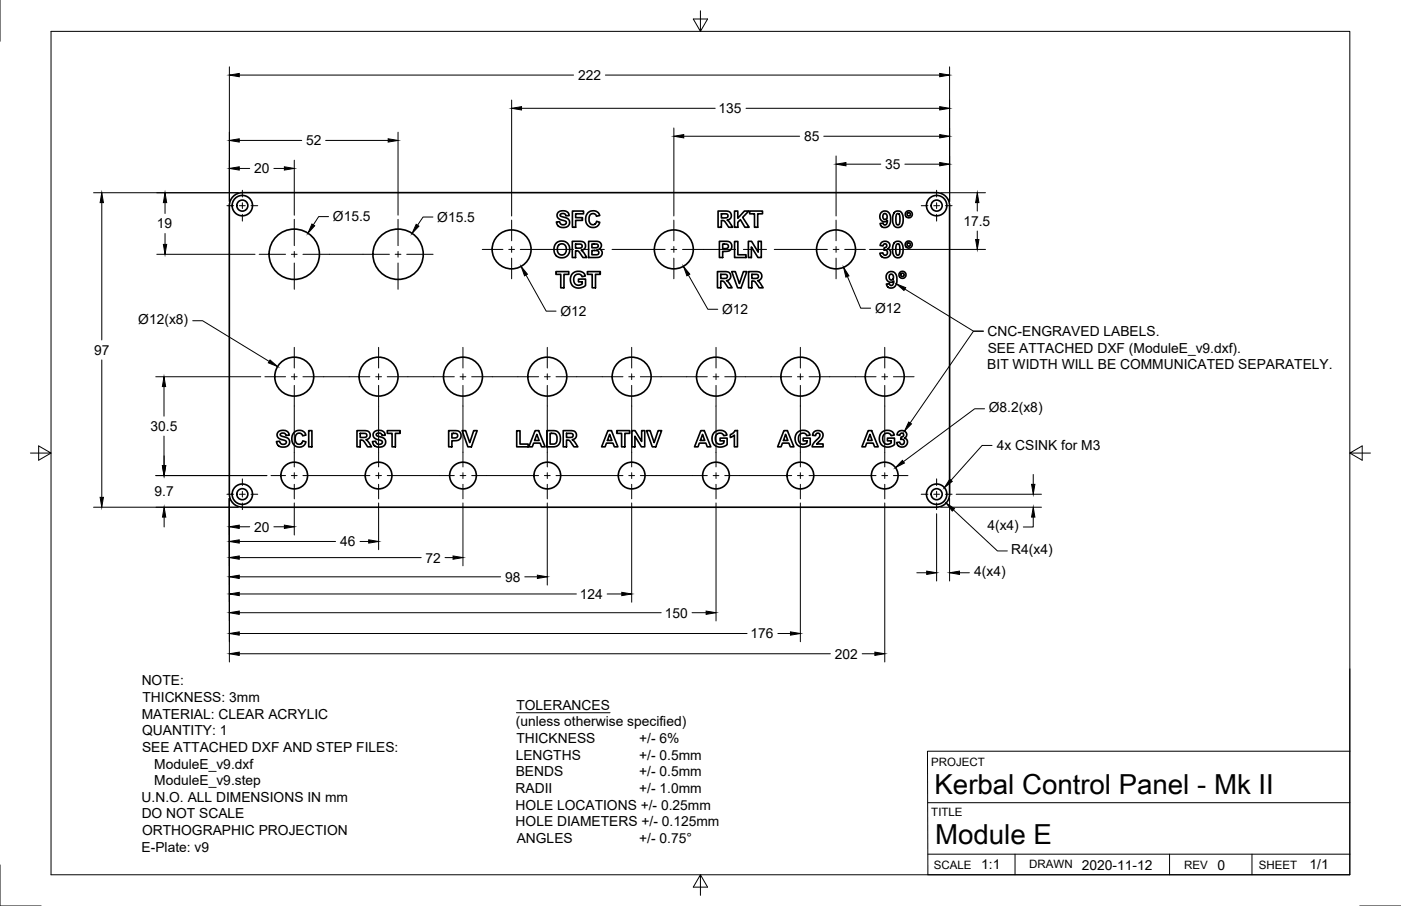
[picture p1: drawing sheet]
<svg xmlns="http://www.w3.org/2000/svg" width="432mm" height="279mm" viewBox="0 0 432 279" stroke-linecap="round" stroke-linejoin="round" font-family="sans-serif">
<!-- layer: Visible -->
<g fill="none" stroke="#000" stroke-width=".51">
<path d="M288.7 59.4h-214a4 4 0 0 0-4 4M288.7 59.4a4 4 0 0 1 4 4v89a4 4 0 0 1-4 4M70.7 63.4v89M171.4 75l.7-.5 1.1-.2 .9 .2 .8 .5 .6 1 .1 1.2-.2 .9-.8 1-.7 .3-1.1 .1-1.4-.7-.5-.8-.2-1.1 .2-.9zM172 65.5l1.2-.5h1l.7 .4 .5 1.1h-1l-.3-.5-.5-.2-.8 .2-.2 .4 .3 .3 2.2 .8 .4 .6 .1 .6-.4 1-1 .4h-1.5l-.8-.6-.4-1 1-.1 .3 .7 .7 .2 .7-.1 .3-.6a1.02 1.02 0 0 0-1.2-.7l-1.4-.8-.2-.9zM172.1 75.6l.5-.3 .8-.1 .9 .7 .2 1.6-.7 1-1 .1-.8-.7-.2-1.3zM176.4 74.4l2.9 .1 1 .5 .2 .7-.2 .8-.5 .5-.6 .2 .7 .6 1 1.6h-1.2l-.8-1.1a1.37 1.37 0 0 0-1.5-1v2.1h-1zM176.4 65.1h3.5v.8h-2.5v1.2h2.1v.9h-2.1v2.1h-1zM177.4 75.3h1.6l.4 .5a.72 .72 0 0 1-1 .7h-1zM181.1 65.7l.8-.5 1.1-.2 .8 .2 .7 .5 .3 .8-1 .2-.3-.6-.9-.2-.7 .4-.3 .6v1.4l.7 .9h.9l.7-1 .9 .4-.3 .8-.5 .5-1 .3-.9-.1-1.2-.9-.4-1.6 .2-1.1zM181.4 74.4h2.3a1.32 1.32 0 0 1 1.6 1.5l-.6 .9 .4 .2 .5 .6v.8l-.3 .6-.9 .4h-3zM182.4 75.2l1.7 .1 .3 .7-.5 .4h-1.5z"/>
<path d="M182.4 77.2h.8a.97 .97 0 0 1 1.4 .6l-.1 .4a.89 .89 0 0 1-1.1 .4h-1zM221.3 65.1h3l.9 .6 .2 .6-.2 .9-.5 .5-.6 .2 .8 .7 .9 1.5h-1.2l-.7-1.1a1.37 1.37 0 0 0-1.6-1v2.1h-1zM221.7 74.4l2.8 .1 .7 .4 .3 .6v1l-.5 .7-1 .3h-1.3v1.9h-1zM222.3 65.9l1.6 .1 .5 .4a.74 .74 0 0 1-1.1 .8h-1zM222.7 75.3l1.5 .1 .3 .6a.89 .89 0 0 1-1.2 .7h-.6zM226.4 65.1h1v2.2l2-2.2h1.4l-1.9 1.9 2 3.1h-1.3l-1.4-2.4-.8 .9v1.5h-1zM226.4 74.5h1v4.1h2.5v.8h-3.5zM230.7 74.4h.9l2.1 3.4v-3.4h.9v5h-1l-2-3.2v3.2h-.9zM231.1 65.1h3.9v.8h-1.5v4.2h-1v-4.2h-1.4zM271.6 65.5l.8-.4 1 .1 .6 .5 .3 .5 .1 2.5-.4 .9-.7 .5h-1.2l-.7-.7-.1-.5 .9-.1 .2 .5h.6l.5-1v-.3l-.9 .4-.7-.2-.4-.4-.3-1.2zM271.6 74.8l.9-.4 1.1 .2 .7 .8-.3 1a.33 .33 0 0 0-.3 .3 .33 .33 0 0 0 .4 .3l.4 .9-.5 1.1-1.2 .5-1.1-.4-.5-1 .9-.1 .3 .6 .6 .1 .4-.4 .1-.6-.4-.6-.7 .1 .1-.8 .8-.4-.1-.6-.5-.2-.3 .2-.3 .5-.8-.2zM272.3 66.1l.6-.2 .5 .5v.7l-.4 .5h-.5l-.3-.4z"/>
<path d="M275.8 74.7l.6-.3 1 .1 .5 .4 .4 .9v2.3l-.4 .9-.6 .4-1.3-.1-.8-1.2v-2.3zM275.8 65.4l.6-.3 1 .1 .5 .4 .4 .9v2.2l-.4 1-.6 .4-1.3-.1-.4-.4-.4-.8v-2.1zM276.3 75.4l.4-.2 .4 .2 .2 1.2a2.17 2.17 0 0 1-.3 2h-.5l-.3-.4-.1-1.7zM276.4 66.1l.3-.3 .4 .3 .3 1.2a2.17 2.17 0 0 1-.4 2h-.5l-.3-.5-.1-1.7zM171.3 83.8h4v.8h-1.5v4.2h-1v-4.2h-1.5zM176.4 84.4l.7-.5 .9-.2h1l.9 .5 .5 .9-1 .2-.6-.7h-1.2l-.6 .8-.2 1.2 .6 1.1 1.2 .2 .9-.4v-.6h-1.2v-.8h2.2v2l-.8 .5-1.2 .2-1.1-.1-.8-.5-.5-.6-.3-1.2 .1-1.1zM181 83.8h4v.8h-1.5v4.2h-1v-4.2h-1.5zM221.1 83.8h2.7l1.2 .5 .2 .6-.1 .9-.5 .5-.7 .3 .8 .6 .9 1.6h-1.2l-.7-1.1a1.34 1.34 0 0 0-1.6-1v2.1h-1zM222.1 84.6h1.6l.5 .5a.74 .74 0 0 1-1.1 .8h-1zM225.5 83.8h1.1l1.3 3.7 1.2-3.7h1.1l-1.8 5h-1.1zM230.7 83.8h2.9l1 .6 .2 .6-.1 .8-.6 .5-.6 .3 .7 .6 1 1.6h-1.2l-.7-1.1a1.37 1.37 0 0 0-1.6-1v2.1h-1zM231.7 84.6h1.6l.4 .5a.72 .72 0 0 1-1 .8h-1z"/>
<path d="M273.6 84.2l.8-.4h.9l.9 1.1 .2 .8-.1 1.7-.4 .8-.6 .5-1.3 .1-.7-.7-.1-.5 .9-.1 .2 .4 .6 .1 .4-.5 .2-.9-.9 .5-1.1-.5-.3-.5-.1-.8zM274.2 84.7l.5-.2 .5 .4 .2 .9-.4 .5h-.4l-.4-.3-.2-.8zM85.7 133.2l1.3-.5 1 .1 .6 .3 .5 1.1-1 .1-.3-.6-.5-.2-.8 .2-.1 .4 .4 .4 1.9 .6 .5 .6 .1 .6-.4 1-.7 .5-1.4 .1-1.1-.6-.5-1.1 1-.1 .4 .7 .6 .2 .7-.1 .4-.6a1.36 1.36 0 0 0-1.6-.8l-.8-.4-.4-.5-.1-.7zM90.6 133.4l.8-.5 1.1-.2 .8 .2 .7 .7 .3 .6-1 .2-.6-.7h-1l-.7 1.1 .1 1.3 .6 .8h1l.6-.9 1 .3-.7 1.2-.8 .3h-1l-.7-.2-.7-.7-.4-.7v-1.3zM95.1 132.8h1v5h-1zM110 132.8h2.9l1 .6 .2 .7-.1 .8-.5 .5-.7 .2 .8 .7 .9 1.5h-1.2l-.7-1.1a1.38 1.38 0 0 0-1.6-1v2.1h-1zM111 133.6l1.6 .1 .5 .5a.73 .73 0 0 1-.3 .7 .73 .73 0 0 1-.8 0h-1zM115.3 133.2l1.3-.5 .9 .1 .7 .3 .5 1.1-1 .1-.3-.6-.5-.2-.8 .2-.1 .4 .5 .4 1.9 .7 .5 1.1-.4 1-1 .5h-1.5l-.8-.6-.4-1 1-.1 .3 .7 .7 .2 .7-.1 .4-.6a1.36 1.36 0 0 0-1.6-.8l-1.2-.8-.1-.8zM119.4 132.8h3.9v.8h-1.4v4.2h-1.1v-4.2h-1.4zM138.3 132.8l2.8 .1 .5 .3 .4 .6v1l-.4 .8-.9 .3h-1.4v1.9h-1zM139.3 133.6l1.2 .1 .6 .6a.88 .88 0 0 1-1.3 .8h-.5zM142.4 132.8h1.1l1.3 3.7 1.2-3.7h1.1l-1.8 5h-1.1z"/>
<path d="M159.3 132.8h1v4.1h2.5v.9h-3.5zM164.9 132.8h1.1l2 5h-1.1l-.4-1.1h-2l-.4 1.1h-1.1zM165.5 134l.7 1.8h-1.4zM168.6 132.8l2.7 .1 1 .7 .4 1v1.4l-.3 .8-.6 .7-1 .3h-2.2zM169.5 133.6l1.3 .1 .7 .5 .2 1.7-.5 .9-1.7 .1zM173.6 132.8h2.9l1 .6 .2 .6-.2 .9-1.1 .7 .7 .7 1 1.5h-1.2l-.8-1.1a1.37 1.37 0 0 0-1.5-1v2.1h-1zM174.6 133.6l1.6 .1 .4 .5a.74 .74 0 0 1-1 .7h-1zM187.4 132.8h1l2 5h-1l-.5-1.1h-2l-.4 1.1h-1.1zM187.9 134l.7 1.8h-1.4zM190.1 132.8h4v.8h-1.5v4.2h-1v-4.2h-1.5zM194.7 132.8h1l2.1 3.3v-3.3h.9v5h-1l-2-3.3v3.3h-1zM199.3 132.8h1.1l1.2 3.7 1.2-3.7h1.1l-1.8 5h-1.1z"/>
<path d="M216 132.8h1.1l2 5h-1.1l-.4-1.1h-2.1l-.4 1.1h-1zM216.5 134l.7 1.8h-1.3zM220 133.5l.7-.6 .9-.2 1.1 .1 .8 .4 .5 1-.9 .2-.5-.7-.7-.1-1 .4-.4 .7v1.1l.6 1 1.1 .2 .9-.4v-.6h-1.2v-.9h2.2v2l-.8 .5-1.2 .3-1.1-.2-.8-.4-.6-1-.2-1 .2-1zM225.1 134l1-.6 .4-.6h.8v5h-1v-3.6l-1.2 .7zM241.6 132.8h1.1l2 5h-1.1l-.5-1.1h-1.9l-.5 1.1h-1zM242.1 134l.7 1.8h-1.3zM245.7 133.5l.6-.6 .9-.2 1.1 .1 .8 .4 .6 1-1.1 .2-.6-.8-1.1 .1-.7 .7-.1 1.3 .6 1.1 1.1 .2 .9-.4v-.6h-1.2v-.9h2.2v2l-.8 .5-1.2 .3-1-.1-.9-.5-.5-.7-.3-1.2 .2-1.1zM250.8 133.2l.7-.4h1l1 .7 .2 .7-.3 .9-1.6 1.8h1.9v.9h-3.4l.5-1.1 1.4-1.6 .5-.8-.2-.6-.4-.1-.5 .2-.2 .5h-1zM267.6 132.8h1l2.1 5h-1.1l-.5-1.1h-2l-.4 1.1h-1.1zM268.1 134l.7 1.8h-1.4zM271.6 133.5l.7-.6 .9-.2 1.1 .1 .8 .4 .5 1-1 .2-.7-.8-1 .1-.7 .8-.1 1.2 .6 1.1 1.1 .2 .9-.4v-.6h-1.2v-.9h2.2v2l-.9 .5-1.1 .3-1.1-.2-.8-.4-.5-.7-.3-1.2 .2-1.1zM276.8 133.2l.9-.4 1 .1 .7 .9-.2 .9a.31 .31 0 0 0-.4 .4 .31 .31 0 0 0 .5 .2l.3 .5 .1 .7-.5 .9-1.2 .5-1.1-.4-.5-1 .9-.1 .2 .5 .7 .2 .4-.4 .1-.5-.4-.7h-.7l.1-.7 .6-.2 .2-.3-.1-.5-.7-.2-.4 .6-.8-.1z"/>
<path d="M70.7 152.4a4 4 0 0 0 4 4h214"/>
<circle cx="74.7" cy="63.4" r="1.7"/>
<circle cx="74.7" cy="63.4" r="3.1"/>
<circle cx="90.7" cy="78.4" r="7.8"/>
<circle cx="122.7" cy="78.4" r="7.8"/>
<circle cx="157.7" cy="76.9" r="6"/>
<circle cx="207.7" cy="76.9" r="6"/>
<circle cx="257.7" cy="76.9" r="6"/>
<circle cx="280.1" cy="75.4" r=".53"/>
<circle cx="280.1" cy="75.4" r="1.09"/>
<circle cx="280.1" cy="66.1" r=".53"/>
<circle cx="280.1" cy="66.1" r="1.09"/>
<circle cx="288.7" cy="63.4" r="1.7"/>
<circle cx="288.7" cy="63.4" r="3.1"/>
<circle cx="278.2" cy="84.8" r=".52"/>
<circle cx="278.2" cy="84.7" r="1.08"/>
<circle cx="90.7" cy="116.2" r="6"/>
<circle cx="116.7" cy="116.2" r="6"/>
<circle cx="142.7" cy="116.2" r="6"/>
<circle cx="168.7" cy="116.2" r="6"/>
<circle cx="194.7" cy="116.2" r="6"/>
<circle cx="220.7" cy="116.2" r="6"/>
<circle cx="246.7" cy="116.2" r="6"/>
<circle cx="272.7" cy="116.2" r="6"/>
<circle cx="74.7" cy="152.4" r="1.7"/>
<circle cx="74.7" cy="152.4" r="3.1"/>
<circle cx="90.7" cy="146.7" r="4.1"/>
<circle cx="116.7" cy="146.7" r="4.1"/>
<circle cx="142.7" cy="146.7" r="4.1"/>
<circle cx="168.7" cy="146.7" r="4.1"/>
<circle cx="194.7" cy="146.7" r="4.1"/>
<circle cx="220.7" cy="146.7" r="4.1"/>
<circle cx="246.7" cy="146.7" r="4.1"/>
<circle cx="272.7" cy="146.7" r="4.1"/>
<circle cx="288.7" cy="152.4" r="1.7"/>
<circle cx="288.7" cy="152.4" r="3.1"/>
</g>
<!-- layer: Border -->
<path d="M0 0v12.7M15.7 9.7h400.3v260.1h-400.3zM215.9 3.3v6.4l-2.2-3.8h4.4l-2.2 3.8M9.4 139.7h6.3l-3.8-2.2v4.4l3.8-2.2M416 139.7l3.8 2.2v-4.4l-3.8 2.2h6.4M0 266.7v12.7h12.7M215.9 269.8l2.2 3.8h-4.4l2.2-3.8v6.3M419.1 279.4h12.7" fill="none" stroke="#000" stroke-width=".31"/>
<!-- layer: Titleblock -->
<path d="M416 206.3v63.5h-130l-.1-38.1h130.1M286 247.5h130M286 263.4h130M312.8 263.4v6.4M360.5 263.4v6.4M385.9 263.4v6.4" fill="none" stroke="#000" stroke-width=".31"/>
<!-- layer: Center Lines -->
<g fill="none" stroke="#000" stroke-width=".31">
<path d="M74.7 58.7v2M288.7 58.7v2M69.9 63.4h2.1M73.8 63.4h1.8M74.7 62.5v1.8M74.7 66.1v2.1M77.4 63.4h2M79.9 78.4h8.1M89.8 78.4h1.8M90.7 67.6v8.2M90.7 77.5v1.8M93.4 78.4h8.1"/>
<path d="M111.9 78.4h8.1M121.8 78.4h1.8M122.7 67.6v8.2M122.7 77.5v1.8M125.4 78.4h8.1M148.6 76.9h6.4M156.8 76.9h1.8M157.7 67.9v6.4M157.7 76v1.8M157.7 79.6v6.4M160.4 76.9h6.3M198.6 76.9h6.4"/>
<path d="M206.8 76.9h1.8M207.7 67.9v6.4M207.7 76v1.8M207.7 79.6v6.4M210.4 76.9h6.3M248.6 76.9h6.4M256.8 76.9h1.8M257.7 67.9v6.4M257.7 76v1.8M257.7 79.6v6.4M260.3 76.9h6.4M283.9 63.4h2.1"/>
<path d="M287.8 63.4h1.8M288.7 62.5v1.8M288.7 66.1v2.1M291.4 63.4h2M90.7 81.1v8.1M122.7 81.1v8.1M81.6 116.2h6.4M89.8 116.2h1.8M90.7 107.1v6.4M90.7 115.3v1.8M90.7 118.9v6.3M93.4 116.2h6.3"/>
<path d="M107.6 116.2h6.4M115.8 116.2h1.8M116.7 107.1v6.4M116.7 115.3v1.8M116.7 118.9v6.3M119.4 116.2h6.3M133.6 116.2h6.4M141.8 116.2h1.8M142.7 107.1v6.4M142.7 115.3v1.8M142.7 118.9v6.3M145.4 116.2h6.3"/>
<path d="M159.6 116.2h6.4M167.8 116.2h1.8M168.7 107.1v6.4M168.7 115.3v1.8M168.7 118.9v6.3M171.4 116.2h6.3M185.6 116.2h6.4M193.8 116.2h1.8M194.7 107.1v6.4M194.7 115.3v1.8M194.7 118.9v6.3M197.4 116.2h6.3"/>
<path d="M211.6 116.2h6.4M219.8 116.2h1.8M220.7 107.1v6.4M220.7 115.3v1.8M220.7 118.9v6.3M223.4 116.2h6.3M237.6 116.2h6.4M245.8 116.2h1.8M246.7 107.1v6.4M246.7 115.3v1.8M246.7 118.9v6.3M249.4 116.2h6.3"/>
<path d="M263.6 116.2h6.4M271.8 116.2h1.8M272.7 107.1v6.4M272.7 115.3v1.8M272.7 118.9v6.3M275.4 116.2h6.3M90.7 139.5v4.5M116.7 139.5v4.5M142.7 139.5v4.5M168.7 139.5v4.5M194.7 139.5v4.5M220.7 139.5v4.5"/>
<path d="M246.7 139.5v4.5M272.7 139.5v4.5M69.9 152.4h2.1M73.8 152.4h1.8M74.7 147.7v2M74.7 151.5v1.8M74.7 155.1v2.1M77.4 152.4h2M83.5 146.7h4.5M89.8 146.7h1.8M90.7 145.8v1.8M90.7 149.4v4.4"/>
<path d="M93.4 146.7h4.5M109.5 146.7h4.5M115.8 146.7h1.8M116.7 145.8v1.8M116.7 149.4v4.4M119.4 146.7h4.5M135.5 146.7h4.5M141.8 146.7h1.8M142.7 145.8v1.8M142.7 149.4v4.4M145.4 146.7h4.5M161.5 146.7h4.5"/>
<path d="M167.8 146.7h1.8M168.7 145.8v1.8M168.7 149.4v4.4M171.4 146.7h4.5M187.5 146.7h4.5M193.8 146.7h1.8M194.7 145.8v1.8M194.7 149.4v4.4M197.4 146.7h4.5M213.5 146.7h4.5M219.8 146.7h1.8M220.7 145.8v1.8"/>
<path d="M220.7 149.4v4.4M223.4 146.7h4.5M239.5 146.7h4.5M245.8 146.7h1.8M246.7 145.8v1.8M246.7 149.4v4.4M249.4 146.7h4.5M265.5 146.7h4.5M271.8 146.7h1.8M272.7 145.8v1.8M272.7 149.4v4.4M275.4 146.7h4.4"/>
<path d="M283.9 152.4h2.1M287.8 152.4h1.8M288.7 147.7v2M288.7 151.5v1.8M288.7 155.1v2.1M291.4 152.4h2"/>
</g>
<!-- layer: Phantom Lines -->
<g fill="none" stroke="#000" stroke-width=".31">
<path d="M101.5 78.4h10.4M166.7 76.9h10M179.1 76.9h2.4M183.9 76.9h2.4M188.6 76.9h10M216.7 76.9h10M229.1 76.9h2.4M233.9 76.9h2.4M238.6 76.9h10M99.7 116.2h7.9M125.7 116.2h7.9M151.7 116.2h7.9"/>
<path d="M177.7 116.2h7.9M203.7 116.2h7.9M229.7 116.2h7.9M255.7 116.2h7.9M90.7 125.2v14.3M116.7 125.2v14.3M142.7 125.2v14.3M168.7 125.2v14.3M194.7 125.2v14.3M220.7 125.2v14.3M246.7 125.2v14.3M272.7 125.2v14.3"/>
<path d="M97.9 146.7h11.6M123.9 146.7h11.6M149.9 146.7h11.6M175.9 146.7h11.6M201.9 146.7h11.6M227.9 146.7h11.6M253.9 146.7h11.6"/>
</g>
<!-- layer: Dimensions -->
<g fill="none" stroke="#000" stroke-width=".31">
<path d="M70.7 20.6v41.6M73.7 23.2h103.1M157.7 30.9v35.7M160.7 33.4h59.7M186.6 23.2h103M207.7 39.5v27.1M229.9 33.4h59.7M292.7 20.6v41.6M28.8 59.4h44.6M73.7 51.9h3.3M73.7 43.3h19.3M84.4 51.9h3.3"/>
<path d="M90.7 49.4v17M100.4 43.3h19.2M122.7 40.8v25.6M210.7 42h35.8M253.9 42h35.7M257.7 48.1v18.5M260.7 50.6h10.8M278.9 50.6h10.7M289.9 59.4h13.8M31.4 62.5v42.3M48.3 78.4h30.3M50.9 62.5v3.3"/>
<path d="M50.9 72v3.4M101.3 66.8h-3.1l-1.6 2.6M133.4 66.9h-3l-1.7 2.5M268 76.9h35.7M301.2 62.5v2.6M301.2 71.2v2.7M59.4 98.9h3l20.6 12.6M162.1 84.8l6.2 11.1h3.1M212.2 84.8l6 10.6h3M261.2 85.3l4.1 9.7h3M31.4 111v42.4M48 116.2h32.4"/>
<path d="M50.5 119.2v9.1M50.5 134.5v9.1M303.4 126.1h-3l-22 16.3M28.8 156.4h44.6M48 146.7h34.3M50.6 140.6v3M50.6 159.5v3M70.7 153.7v50.5M90.7 155.1v9.9M116.7 155.1v14.4M142.7 155.1v19.4M168.7 155.1v25.3"/>
<path d="M194.7 155.1v30.6M220.7 155.1v36.4M246.7 155.1v42.8M272.7 155.1v49.1M288.7 158.4v20.8M289.9 156.4h31.1M292.7 153.7v25.5M293.8 157.2l13.6 12.7h3.1M294.7 152.4h26.3M318.5 159.5v3h-3.1M318.5 146.3v3.1M73.7 162.5h3.3"/>
<path d="M73.7 167h29.7M73.7 172h56.1M73.7 177.9h80.6M84.4 162.5h3.3M111 167h2.6M137.2 172h2.4M161.7 177.9h3.9M282.6 176.6h3M295.7 176.6h3.1M73.7 183.2h104M73.7 189h130.1M73.7 195.4h156.6"/>
<path d="M187.1 183.2h4.5M213.3 189h4.3M239.8 195.4h3.8M73.7 201.6h182.2M265.7 201.6h3.9"/>
</g>
<g fill="#000" stroke="#000" stroke-width=".31">
<path d="M70.7 23.2l3-.6v1.1zM157.7 33.4l3-.5v1zM289.6 32.9l3.1 .5-3.1 .5zM289.6 22.6l3.1 .6-3.1 .5zM70.7 51.9l3-.5v1.1zM70.7 43.3l3-.5v1zM87.7 51.4l3 .5-3 .6zM119.6 42.8l3.1 .5-3.1 .5zM207.7 42l3-.5v1zM257.7 50.6l3-.5v1zM289.6 50.1l3.1 .5-3.1 .5zM289.6 41.5l3.1 .5-3.1 .5z"/>
<path d="M31.4 59.4l.5 3.1h-1zM50.9 59.4l.5 3.1h-1zM50.4 75.4h1l-.5 3zM96.1 69.1l.9 .5-2.1 2.3zM128.3 69.2l.8 .5-2.1 2.3zM301.2 59.4l.5 3.1h-1zM300.7 73.9h1l-.5 3zM160.6 82.2l2 2.4-.9 .5zM210.7 82.1l1.9 2.4-.9 .5zM260 82.5l1.7 2.6-1 .4zM50.5 116.2l.6 3h-1.1zM83.2 111l2.4 2.1-2.9-1.2z"/>
<path d="M30.9 153.4h1l-.5 3zM50 143.6h1.1l-.6 3.1zM50.6 156.4l.5 3.1h-1zM50.1 143.6h1l-.5 3.1zM278.1 142l.6 .8-2.7 1.4zM291.6 155.2l2.6 1.7-.7 .7zM317.9 149.4h1.1l-.5 3zM318.5 156.4l.5 3.1h-1.1zM70.7 162.5l3-.6v1.1zM70.7 167l3-.5v1zM70.7 172l3-.5v1zM70.7 177.9l3-.5v1z"/>
<path d="M87.7 161.9l3 .6-3 .5zM113.6 166.5l3.1 .5-3.1 .5zM139.6 171.5l3.1 .5-3.1 .5zM165.6 177.4l3.1 .5-3.1 .5zM285.6 176.1l3.1 .5-3.1 .5zM292.7 176.6l3-.5v1zM70.7 183.2l3-.5v1zM70.7 189l3-.6v1.1zM70.7 195.4l3-.5v1zM191.6 182.7l3.1 .5-3.1 .5zM217.6 188.4l3.1 .6-3.1 .5zM243.6 194.9l3.1 .5-3.1 .5z"/>
<path d="M70.7 201.6l3-.5v1zM269.6 201.1l3.1 .5-3.1 .5z"/>
</g>
<!-- layer: Annotations -->
<path d="M276.3 87.6l2.8 1.1-.5 .9zM280.1 130.2l.8 .5-2.1 2.2zM292.7 147.8l.8 .6-2.4 2z" fill="#000" stroke="#000" stroke-width=".31"/>
<path d="M278.9 89.2l21.1 12.9h3.1h-3.1l-19.5 28.4M305.8 137.4h-3.1l-9.6 10.7M159.2 219.8h28.8" fill="none" stroke="#000" stroke-width=".31"/>
<g font-size="8.5">
<text x="288" y="244.8">Kerbal Control Panel - Mk II</text>
<text x="288.2" y="260.2">Module E</text>
</g>
<g font-size="4.3">
<text x="178.2" y="24.7">222</text>
<text x="221.5" y="34.9">135</text>
<text x="94.3" y="44.8">52</text>
<text x="247.8" y="43.5">85</text>
<text x="78.4" y="53.4">20</text>
<text x="272.8" y="52.1">35</text>
<text x="48.4" y="70.4">19</text>
<text x="102.6" y="68.3">Ø15.5</text>
<text x="134.8" y="68.4">Ø15.5</text>
<text x="296.9" y="69.7">17.5</text>
<text x="42.6" y="100">Ø12(x8)</text>
<text x="172.7" y="97.4">Ø12</text>
<text x="222.6" y="96.8">Ø12</text>
<text x="269.7" y="96.5">Ø12</text>
<text x="304.4" y="103.7">CNC-ENGRAVED LABELS.</text>
<text x="29" y="109.4">97</text>
<text x="304.3" y="113.9">BIT WIDTH WILL BE COMMUNICATED SEPARATELY.</text>
<text x="304.4" y="108.8">SEE ATTACHED DXF (ModuleE_v9.dxf).</text>
<text x="304.8" y="127.1">Ø8.2(x8)</text>
<text x="46.4" y="132.9">30.5</text>
<text x="307.2" y="138.9">4x CSINK for M3</text>
<text x="47.6" y="153.1">9.7</text>
<text x="78.4" y="164">20</text>
<text x="304.3" y="163.6">4(x4)</text>
<text x="104.9" y="168.5">46</text>
<text x="131.1" y="173.5">72</text>
<text x="311.7" y="171">R4(x4)</text>
<text x="155.7" y="179.4">98</text>
<text x="300.2" y="177.7">4(x4)</text>
<text x="178.7" y="184.7">124</text>
<text x="204.9" y="190.5">150</text>
<text x="231.3" y="196.9">176</text>
<text x="257.3" y="203.1">202</text>
<text x="43.7" y="211.3">NOTE:</text>
<text x="43.7" y="221.6">MATERIAL: CLEAR ACRYLIC</text>
<text x="43.9" y="216.5">THICKNESS: 3mm</text>
<text x="159.2" y="218.9">TOLERANCES</text>
<text x="43.8" y="226.7">QUANTITY: 1</text>
<text x="159" y="224">(unless otherwise specified)</text>
<text x="43.8" y="231.9">SEE ATTACHED DXF AND STEP FILES:</text>
<text x="159.2" y="229.2">THICKNESS</text>
<text x="197" y="229.2">+/- 6%</text>
<text x="47.5" y="237">ModuleE_v9.dxf</text>
<text x="158.9" y="234.3">LENGTHS</text>
<text x="158.9" y="239.4">BENDS</text>
<text x="197" y="234.3">+/- 0.5mm</text>
<text x="197" y="239.4">+/- 0.5mm</text>
<text x="47.5" y="242.1">ModuleE_v9.step</text>
<text x="158.9" y="244.6">RADII</text>
<text x="197" y="244.6">+/- 1.0mm</text>
<text x="43.6" y="247.2">U.N.O. ALL DIMENSIONS IN mm</text>
<text x="158.9" y="249.7">HOLE LOCATIONS +/- 0.25mm</text>
<text x="43.7" y="252.4">DO NOT SCALE</text>
<text x="43.8" y="257.5">ORTHOGRAPHIC PROJECTION</text>
<text x="158.9" y="254.8">HOLE DIAMETERS +/- 0.125mm</text>
<text x="43.6" y="262.6">E-Plate: v9</text>
<text x="159.3" y="260">ANGLES</text>
<text x="197" y="260">+/- 0.75°</text>
<text x="302.4" y="267.9">1:1</text>
<text x="333.4" y="268.2">2020-11-12</text>
<text x="375.2" y="268.2">0</text>
<text x="403.6" y="268">1/1</text>
</g>
<g font-size="3.5">
<text x="287" y="236.2">PROJECT</text>
<text x="287" y="251.5">TITLE</text>
<text x="287.8" y="267.8">SCALE</text>
<text x="317.2" y="267.8">DRAWN</text>
<text x="365" y="267.9">REV</text>
<text x="388" y="267.9">SHEET</text>
</g>
</svg>
